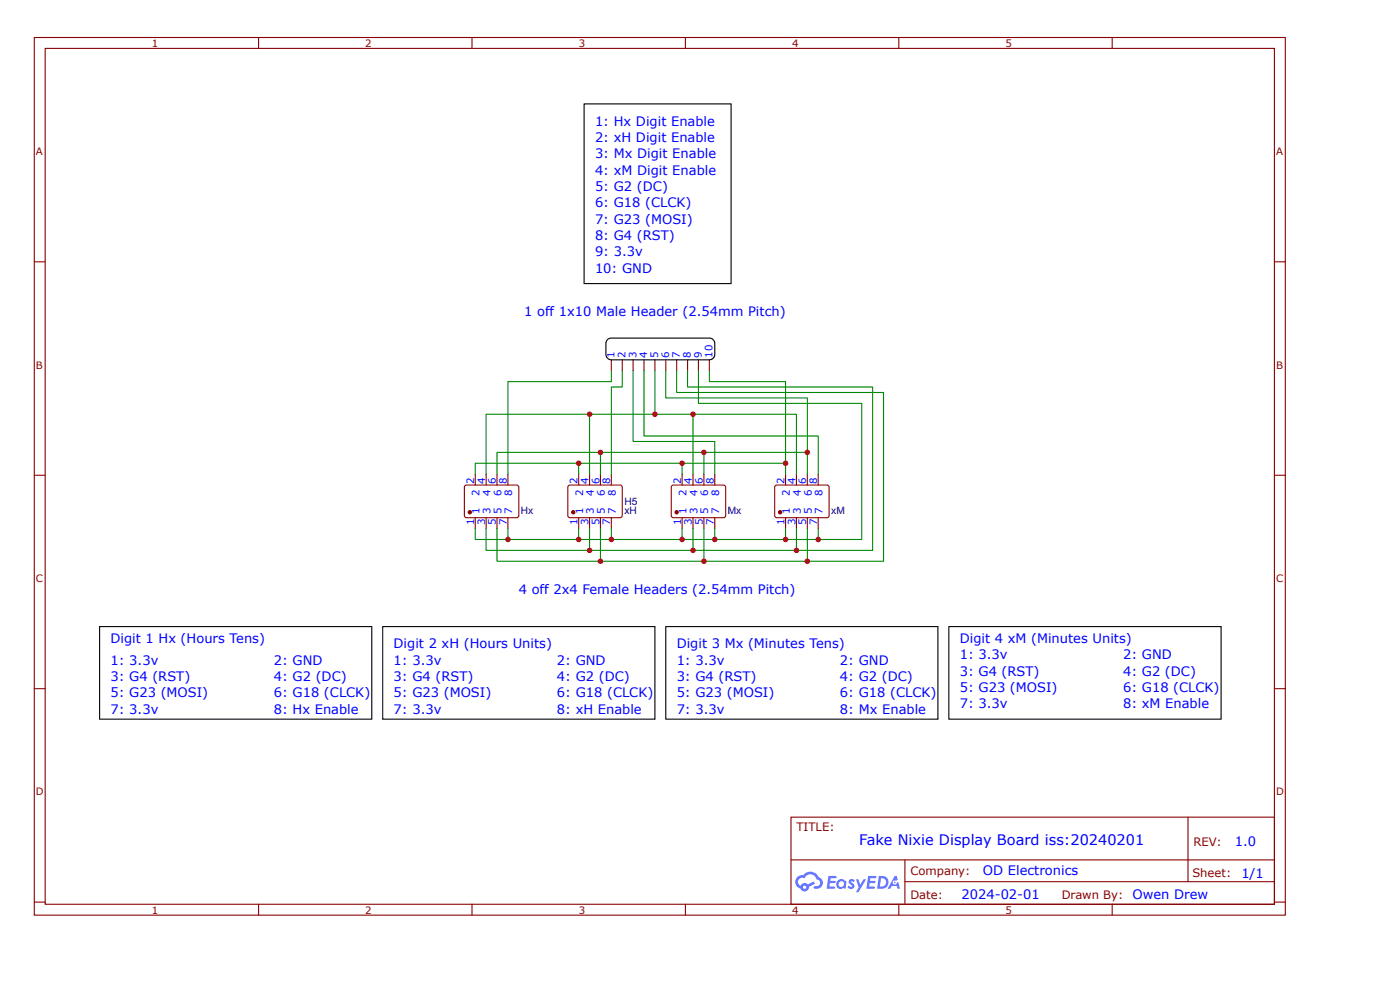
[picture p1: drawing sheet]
<svg xmlns="http://www.w3.org/2000/svg" width="297mm" height="210mm" viewBox="0 0 297 210" stroke-linecap="round" stroke-linejoin="round" font-family="sans-serif">
<g fill="none" stroke="#800" stroke-width=".23">
<path d="M7.3 8h265.4v186.1h-265.4zM9.6 10.3h260.8v181.5h-260.8zM54.9 8v2.3M100.1 8v2.3M145.4 8v2.3M190.7 8v2.3M235.9 8v2.3M7.3 55.5h2.3M270.4 55.5h2.3M7.3 100.8h2.3M270.4 100.8h2.3M7.3 146.1h2.3"/>
<path d="M270.4 146.1h2.3M167.8 173.3h102.6v18.5h-102.6zM252 173.4v13.6M7.3 191.4h2.3M54.9 191.8v2.3M100.1 191.8v2.3M145.4 191.8v2.3M167.8 182.4h102.5M190.7 191.8v2.3M192 187h78.3M192 182.4v9.2M235.9 191.8v2.3"/>
<path d="M270.4 191.4h2.3"/>
</g>
<g fill="#58f">
<path d="M180.2 186.6l.5-.1 .3 .1 .3 .2-.2 .4a.3 .3 0 0 0-.2-.3 .3 .3 0 0 0-.4 .1l.1 .1a.78 .78 0 0 1 .6 .6 .78 .78 0 0 1-.3 .8l-.6 .1-.5-.4 .3-.4 .5 .3 .2-.2a.85 .85 0 0 1-.6-1.3z"/>
<path d="M181.6 186.5h.5l.4 1.2 .7-1.2h.5l-1.6 2.8h-.5l.6-1z"/>
<path d="M175.7 185.8l1.7 .1 .1 .1-.2 .3h-1.1l-.1 .6h1l.2 .2-.2 .2h-1l-.1 .8h.9h.2v.4h-1.7z"/>
<path d="M184.2 185.8l1.7 .1v.1l-.2 .3h-1.1v.6h.9l.2 .2-.2 .2h-1l-.1 .8h1h.1v.4h-1.7z"/>
<path d="M189.8 185.8h.4l.2 .8-.3 .2a.45 .45 0 0 0-.7 .2 .45 .45 0 0 0 .3 .6 .45 .45 0 0 0 .5-.4l.4-.1 .3 1.4h-.5l-.1-.6h-1.1l-.3 .6h-.6z"/>
<path d="M186.4 185.8l-.3 2.7h.8a1.38 1.38 0 0 0 1.6-1.4 1.38 1.38 0 0 0-1.6-1.3zM186.9 186.3a.93 .93 0 0 1 1.1 1 .93 .93 0 0 1-1.3 .8z"/>
<path d="M177.8 186.7a1.01 1.01 0 0 0-.3 1.5 1.01 1.01 0 0 0 1.5 .2l.4 .1 .2-1.5-.4-.2a.91 .91 0 0 0-1.4-.1zM177.8 187.5a.6 .6 0 0 1 1.2 0 .6 .6 0 0 1-1.2 0z"/>
<path d="M169.1 186.1a1.44 1.44 0 0 0 .7 2.4 .92 .92 0 0 0 1.1 .6 .92 .92 0 0 0 .7-1l1.3-.6-.3-.5-1.2 .6-.4-.3a.93 .93 0 0 0-1.2 .6 .9 .9 0 0 1-.4-1.3 .9 .9 0 0 1 1.3-.3 1.35 1.35 0 0 1 1.4-.8 1.35 1.35 0 0 1 1.2 1.1 .75 .75 0 0 1 .7 .9 .75 .75 0 0 1-1.1 .5l-.3 .1v.3a1.28 1.28 0 0 0 1.8-.6 1.28 1.28 0 0 0-.7-1.7 1.99 1.99 0 0 0-3.4-.5l-.7 .1zM170.3 188.2a.35 .35 0 0 1 .7 0 .35 .35 0 0 1-.7 0z"/>
<circle cx="189.8" cy="187.2" r=".17"/>
</g>
<path d="M98.6 103.1l.4-.2 10.8 .1 .3 .4-.1 6.2-.4 .2h-10.9l-.2-.4z" fill="none" stroke="#800" stroke-width=".23"/>
<circle cx="99.7" cy="108.7" r=".35" fill="#800"/>
<g fill="none" stroke="#800" stroke-width=".23">
<path d="M100.8 100.6v2.3M100.8 109.8v2.3M103.1 100.6v2.3M103.1 109.8v2.3M105.4 100.6v2.3M105.4 109.8v2.3M107.7 100.6v2.3M107.7 109.8v2.3M120.5 103.1l.4-.2 10.9 .1 .2 .4-.1 6.2-.4 .2h-10.8l-.2-.4z"/>
<circle cx="99.7" cy="108.7" r=".35"/>
</g>
<circle cx="121.6" cy="108.7" r=".35" fill="#800"/>
<g fill="none" stroke="#800" stroke-width=".23">
<path d="M122.8 100.6v2.3M122.8 109.8v2.3M125.1 100.6v2.3M125.1 109.8v2.3M127.4 100.6v2.3M127.4 109.8v2.3M129.7 100.6v2.3M129.7 109.8v2.3M142.6 103h11.1l.2 .4v6.2l-.4 .2h-10.9l-.2-.4v-6z"/>
<circle cx="121.6" cy="108.7" r=".35"/>
</g>
<circle cx="143.6" cy="108.7" r=".35" fill="#800"/>
<g fill="none" stroke="#800" stroke-width=".23">
<path d="M144.7 100.6v2.3M144.7 109.8v2.3M147 100.6v2.3M147 109.8v2.3M149.3 100.6v2.3M149.3 109.8v2.3M151.6 100.6v2.3M151.6 109.8v2.3M164.6 103h11.1l.2 .4-.1 6.2-.4 .2h-10.8l-.3-.4v-6z"/>
<circle cx="143.6" cy="108.7" r=".35"/>
</g>
<circle cx="165.5" cy="108.7" r=".35" fill="#800"/>
<g fill="none" stroke="#800" stroke-width=".23">
<path d="M129.7 76.3v2.3M132 76.3v2.3M134.3 76.3v2.3M136.6 76.3v2.3M138.9 76.3v2.3M141.2 76.3v2.3M143.6 76.3v2.3M145.9 76.3v2.3M148.2 76.3v2.3M150.5 76.3v2.3M166.6 100.6v2.3M166.6 109.8v2.3"/>
<path d="M169 100.6v2.3M169 109.8v2.3M171.3 100.6v2.3M171.3 109.8v2.3M173.6 100.6v2.3M173.6 109.8v2.3"/>
<circle cx="165.5" cy="108.7" r=".35"/>
</g>
<path d="M123.9 22h31.2v38.2h-31.2zM128.8 72.2l.5-.4 .4-.1h20.8a1.15 1.15 0 0 1 1.1 1.2v2.3a1.15 1.15 0 0 1-1.1 1.1h-20.8a1.15 1.15 0 0 1-1.2-1.1v-2.3zM21.1 132.9h57.8v19.6h-57.8zM81.2 132.9h57.7v19.6h-57.7zM141.2 132.9h57.8v19.6h-57.8zM201.3 132.9h57.7v19.6h-57.7z" fill="none" stroke="#000" stroke-width=".23"/>
<g fill="none" stroke="#080" stroke-width=".23">
<path d="M129.7 78.6v2.3h-22v19.7M132 78.6v3.5h-2.3v18.5M134.3 78.6v15h17.3v7M136.6 78.6v13.9h37v8.1M138.9 78.6v9.3h30.1v12.7M141.2 78.6v5.8h30.1v16.2M143.6 78.6v4.7h43.8v35.8h-16.1v-7M145.9 78.6v3.5h39.2v34.6h-38.1v-4.6M148.2 78.6v7h34.6v28.8h-16.2v-2.3M150.5 78.6v2.3h16.1v19.7M122.8 98.3h-22v2.3M125.1 87.9h-22v12.7"/>
<path d="M127.4 96h-22v4.6M138.9 87.9h-13.8v12.7M144.7 98.3h-21.9v2.3M147 87.9v12.7M149.3 96h-21.9v4.6M166.6 98.3h-21.9v2.3M171.3 96h-22v4.6M100.8 112.1v2.3h6.9M103.1 112.1v4.6h22M105.4 112.1v7h22M107.7 112.1v2.3h15.1M122.8 112.1v2.3h6.9"/>
<path d="M125.1 112.1v4.6h21.9M127.4 112.1v7h21.9M129.7 112.1v2.3h15M144.7 112.1v2.3h6.9M149.3 112.1v7h22M151.6 112.1v2.3h15M169 112.1v4.6M173.6 112.1v2.3"/>
</g>
<g fill="#c00">
<circle cx="166.6" cy="98.3" r=".58"/>
<circle cx="144.7" cy="98.3" r=".58"/>
<circle cx="122.8" cy="98.3" r=".58"/>
<circle cx="166.6" cy="114.4" r=".58"/>
<circle cx="151.6" cy="114.4" r=".58"/>
<circle cx="144.7" cy="114.4" r=".58"/>
<circle cx="129.7" cy="114.4" r=".58"/>
<circle cx="122.8" cy="114.4" r=".58"/>
<circle cx="107.7" cy="114.4" r=".58"/>
<circle cx="147" cy="116.7" r=".58"/>
<circle cx="125.1" cy="116.7" r=".58"/>
<circle cx="169" cy="116.7" r=".58"/>
<circle cx="171.3" cy="119.1" r=".58"/>
<circle cx="149.3" cy="119.1" r=".58"/>
<circle cx="127.4" cy="119.1" r=".58"/>
<circle cx="171.3" cy="96" r=".58"/>
<circle cx="149.3" cy="96" r=".58"/>
<circle cx="127.4" cy="96" r=".58"/>
<circle cx="173.6" cy="114.4" r=".58"/>
<circle cx="147" cy="87.9" r=".58"/>
<circle cx="138.9" cy="87.9" r=".58"/>
<circle cx="125.1" cy="87.9" r=".58"/>
</g>
<text font-size="3.1" fill="#00f" x="182.3" y="179.2">Fake Nixie Display Board iss:20240201</text>
<g font-size="2.8" fill="#00f">
<text x="126.2" y="26.7">1: Hx Digit Enable</text>
<text x="126.2" y="30.1">2: xH Digit Enable</text>
<text x="126.2" y="33.6">3: Mx Digit Enable</text>
<text x="126.2" y="37.1">4: xM Digit Enable</text>
<text x="126.2" y="40.5">5: G2 (DC)</text>
<text x="126.2" y="44">6: G18 (CLCK)</text>
<text x="126.2" y="47.5">7: G23 (MOSI)</text>
<text x="126.2" y="50.9">8: G4 (RST)</text>
<text x="126.2" y="54.4">9: 3.3v</text>
<text x="126.2" y="57.8">10: GND</text>
<text x="111.2" y="67.1">1 off 1x10 Male Header (2.54mm Pitch)</text>
<text x="110.1" y="126">4 off 2x4 Female Headers (2.54mm Pitch)</text>
<text x="23.4" y="136.4">Digit 1 Hx (Hours Tens)</text>
<text x="83.5" y="137.5">Digit 2 xH (Hours Units)</text>
<text x="143.6" y="137.5">Digit 3 Mx (Minutes Tens)</text>
<text x="203.6" y="136.4">Digit 4 xM (Minutes Units)</text>
<text x="23.4" y="141">1: 3.3v</text>
<text x="58.1" y="141">2: GND</text>
<text x="83.5" y="141">1: 3.3v</text>
<text x="118.1" y="141">2: GND</text>
<text x="143.6" y="141">1: 3.3v</text>
<text x="178.2" y="141">2: GND</text>
<text x="203.6" y="139.8">1: 3.3v</text>
<text x="203.6" y="143.3">3: G4 (RST)</text>
<text x="238.3" y="139.8">2: GND</text>
<text x="238.3" y="143.3">4: G2 (DC)</text>
<text x="23.4" y="144.5">3: G4 (RST)</text>
<text x="23.4" y="147.9">5: G23 (MOSI)</text>
<text x="58.1" y="144.5">4: G2 (DC)</text>
<text x="58.1" y="147.9">6: G18 (CLCK)</text>
<text x="83.5" y="147.9">5: G23 (MOSI)</text>
<text x="83.5" y="144.5">3: G4 (RST)</text>
<text x="118.1" y="147.9">6: G18 (CLCK)</text>
<text x="118.1" y="144.5">4: G2 (DC)</text>
<text x="143.6" y="144.5">3: G4 (RST)</text>
<text x="143.6" y="147.9">5: G23 (MOSI)</text>
<text x="178.2" y="144.5">4: G2 (DC)</text>
<text x="178.2" y="147.9">6: G18 (CLCK)</text>
<text x="203.6" y="146.8">5: G23 (MOSI)</text>
<text x="238.3" y="146.8">6: G18 (CLCK)</text>
<text x="23.4" y="151.4">7: 3.3v</text>
<text x="58.1" y="151.4">8: Hx Enable</text>
<text x="83.5" y="151.4">7: 3.3v</text>
<text x="118.1" y="151.4">8: xH Enable</text>
<text x="143.6" y="151.4">7: 3.3v</text>
<text x="178.2" y="151.4">8: Mx Enable</text>
<text x="203.6" y="150.2">7: 3.3v</text>
<text x="238.3" y="150.2">8: xM Enable</text>
<text x="262" y="179.4">1.0</text>
<text x="208.5" y="185.7">OD Electronics</text>
<text x="204" y="190.8">2024-02-01</text>
<text x="263.3" y="186.2">1/1</text>
</g>
<g font-size="2.5" fill="#800">
<text x="169" y="176.3">TITLE:</text>
<text x="253.2" y="179.4">REV:</text>
<text x="193.1" y="185.6">Company:</text>
<text x="193.1" y="190.7">Date:</text>
<text x="225.2" y="190.7">Drawn By: Owen Drew</text>
<text x="252.9" y="186">Sheet:</text>
</g>
<g font-size="2.2" fill="#800">
<text x="32.2" y="9.9">1</text>
<text x="77.5" y="9.9">2</text>
<text x="122.8" y="9.9">3</text>
<text x="168" y="9.9">4</text>
<text x="213.3" y="9.9">5</text>
<text x="7.6" y="32.9">A</text>
<text x="270.7" y="32.9">A</text>
<text x="7.6" y="78.2">B</text>
<text x="270.7" y="78.2">B</text>
<text x="7.6" y="123.4">C</text>
<text x="270.7" y="123.4">C</text>
<text x="7.6" y="168.7">D</text>
<text x="270.7" y="168.7">D</text>
<text x="32.2" y="193.8">1</text>
<text x="77.5" y="193.8">2</text>
<text x="122.8" y="193.8">3</text>
<text x="168" y="193.8">4</text>
<text x="213.3" y="193.8">5</text>
</g>
<g font-size="2.2" fill="#00f">
<text x="130.4" y="75.9" transform="rotate(-90 130.4 75.9)">1</text>
<text x="132.7" y="75.9" transform="rotate(-90 132.7 75.9)">2</text>
<text x="135" y="75.9" transform="rotate(-90 135 75.9)">3</text>
<text x="137.3" y="75.9" transform="rotate(-90 137.3 75.9)">4</text>
<text x="139.6" y="75.9" transform="rotate(-90 139.6 75.9)">5</text>
<text x="141.9" y="75.9" transform="rotate(-90 141.9 75.9)">6</text>
<text x="144.2" y="75.9" transform="rotate(-90 144.2 75.9)">7</text>
<text x="146.6" y="75.9" transform="rotate(-90 146.6 75.9)">8</text>
<text x="148.9" y="75.9" transform="rotate(-90 148.9 75.9)">9</text>
<text x="151.2" y="75.9" transform="rotate(-90 151.2 75.9)">10</text>
<text x="100.6" y="102.8" transform="rotate(-90 100.6 102.8)">2</text>
<text x="101.7" y="105.1" transform="rotate(-90 101.7 105.1)">2</text>
<text x="102.9" y="102.8" transform="rotate(-90 102.9 102.8)">4</text>
<text x="104.1" y="105.1" transform="rotate(-90 104.1 105.1)">4</text>
<text x="105.2" y="102.8" transform="rotate(-90 105.2 102.8)">6</text>
<text x="106.4" y="105.1" transform="rotate(-90 106.4 105.1)">6</text>
<text x="107.5" y="102.8" transform="rotate(-90 107.5 102.8)">8</text>
<text x="108.7" y="105.1" transform="rotate(-90 108.7 105.1)">8</text>
<text x="122.5" y="102.8" transform="rotate(-90 122.5 102.8)">2</text>
<text x="123.7" y="105.1" transform="rotate(-90 123.7 105.1)">2</text>
<text x="124.8" y="102.8" transform="rotate(-90 124.8 102.8)">4</text>
<text x="126" y="105.1" transform="rotate(-90 126 105.1)">4</text>
<text x="127.2" y="102.8" transform="rotate(-90 127.2 102.8)">6</text>
<text x="128.3" y="105.1" transform="rotate(-90 128.3 105.1)">6</text>
<text x="129.5" y="102.8" transform="rotate(-90 129.5 102.8)">8</text>
<text x="130.6" y="105.1" transform="rotate(-90 130.6 105.1)">8</text>
<text x="144.5" y="102.8" transform="rotate(-90 144.5 102.8)">2</text>
<text x="145.6" y="105.1" transform="rotate(-90 145.6 105.1)">2</text>
<text x="146.8" y="102.8" transform="rotate(-90 146.8 102.8)">4</text>
<text x="147.9" y="105.1" transform="rotate(-90 147.9 105.1)">4</text>
<text x="149.1" y="102.8" transform="rotate(-90 149.1 102.8)">6</text>
<text x="150.2" y="105.1" transform="rotate(-90 150.2 105.1)">6</text>
<text x="151.4" y="102.8" transform="rotate(-90 151.4 102.8)">8</text>
<text x="152.6" y="105.1" transform="rotate(-90 152.6 105.1)">8</text>
<text x="166.4" y="102.8" transform="rotate(-90 166.4 102.8)">2</text>
<text x="167.6" y="105.1" transform="rotate(-90 167.6 105.1)">2</text>
<text x="168.7" y="102.8" transform="rotate(-90 168.7 102.8)">4</text>
<text x="169.9" y="105.1" transform="rotate(-90 169.9 105.1)">4</text>
<text x="171" y="102.8" transform="rotate(-90 171 102.8)">6</text>
<text x="172.2" y="105.1" transform="rotate(-90 172.2 105.1)">6</text>
<text x="173.3" y="102.8" transform="rotate(-90 173.3 102.8)">8</text>
<text x="174.5" y="105.1" transform="rotate(-90 174.5 105.1)">8</text>
<text x="100.6" y="111.3" transform="rotate(-90 100.6 111.3)">1</text>
<text x="101.7" y="109" transform="rotate(-90 101.7 109)">1</text>
<text x="102.9" y="111.3" transform="rotate(-90 102.9 111.3)">3</text>
<text x="104.1" y="109" transform="rotate(-90 104.1 109)">3</text>
<text x="105.2" y="111.3" transform="rotate(-90 105.2 111.3)">5</text>
<text x="106.4" y="109" transform="rotate(-90 106.4 109)">5</text>
<text x="107.5" y="111.3" transform="rotate(-90 107.5 111.3)">7</text>
<text x="108.7" y="109" transform="rotate(-90 108.7 109)">7</text>
<text x="122.5" y="111.3" transform="rotate(-90 122.5 111.3)">1</text>
<text x="123.7" y="109" transform="rotate(-90 123.7 109)">1</text>
<text x="124.8" y="111.3" transform="rotate(-90 124.8 111.3)">3</text>
<text x="126" y="109" transform="rotate(-90 126 109)">3</text>
<text x="127.2" y="111.3" transform="rotate(-90 127.2 111.3)">5</text>
<text x="128.3" y="109" transform="rotate(-90 128.3 109)">5</text>
<text x="129.5" y="111.3" transform="rotate(-90 129.5 111.3)">7</text>
<text x="130.6" y="109" transform="rotate(-90 130.6 109)">7</text>
<text x="144.5" y="111.3" transform="rotate(-90 144.5 111.3)">1</text>
<text x="145.6" y="109" transform="rotate(-90 145.6 109)">1</text>
<text x="146.8" y="111.3" transform="rotate(-90 146.8 111.3)">3</text>
<text x="147.9" y="109" transform="rotate(-90 147.9 109)">3</text>
<text x="149.1" y="111.3" transform="rotate(-90 149.1 111.3)">5</text>
<text x="150.2" y="109" transform="rotate(-90 150.2 109)">5</text>
<text x="151.4" y="111.3" transform="rotate(-90 151.4 111.3)">7</text>
<text x="152.6" y="109" transform="rotate(-90 152.6 109)">7</text>
<text x="166.4" y="111.3" transform="rotate(-90 166.4 111.3)">1</text>
<text x="167.6" y="109" transform="rotate(-90 167.6 109)">1</text>
<text x="168.7" y="111.3" transform="rotate(-90 168.7 111.3)">3</text>
<text x="169.9" y="109" transform="rotate(-90 169.9 109)">3</text>
<text x="171" y="111.3" transform="rotate(-90 171 111.3)">5</text>
<text x="172.2" y="109" transform="rotate(-90 172.2 109)">5</text>
<text x="173.3" y="111.3" transform="rotate(-90 173.3 111.3)">7</text>
<text x="174.5" y="109" transform="rotate(-90 174.5 109)">7</text>
</g>
<g font-size="2.2" fill="#000080">
<text x="132.5" y="107.1">H5</text>
<text x="110.5" y="109.1">Hx</text>
<text x="132.5" y="109.1">xH</text>
<text x="154.4" y="109.1">Mx</text>
<text x="176.4" y="109.1">xM</text>
</g>
</svg>
